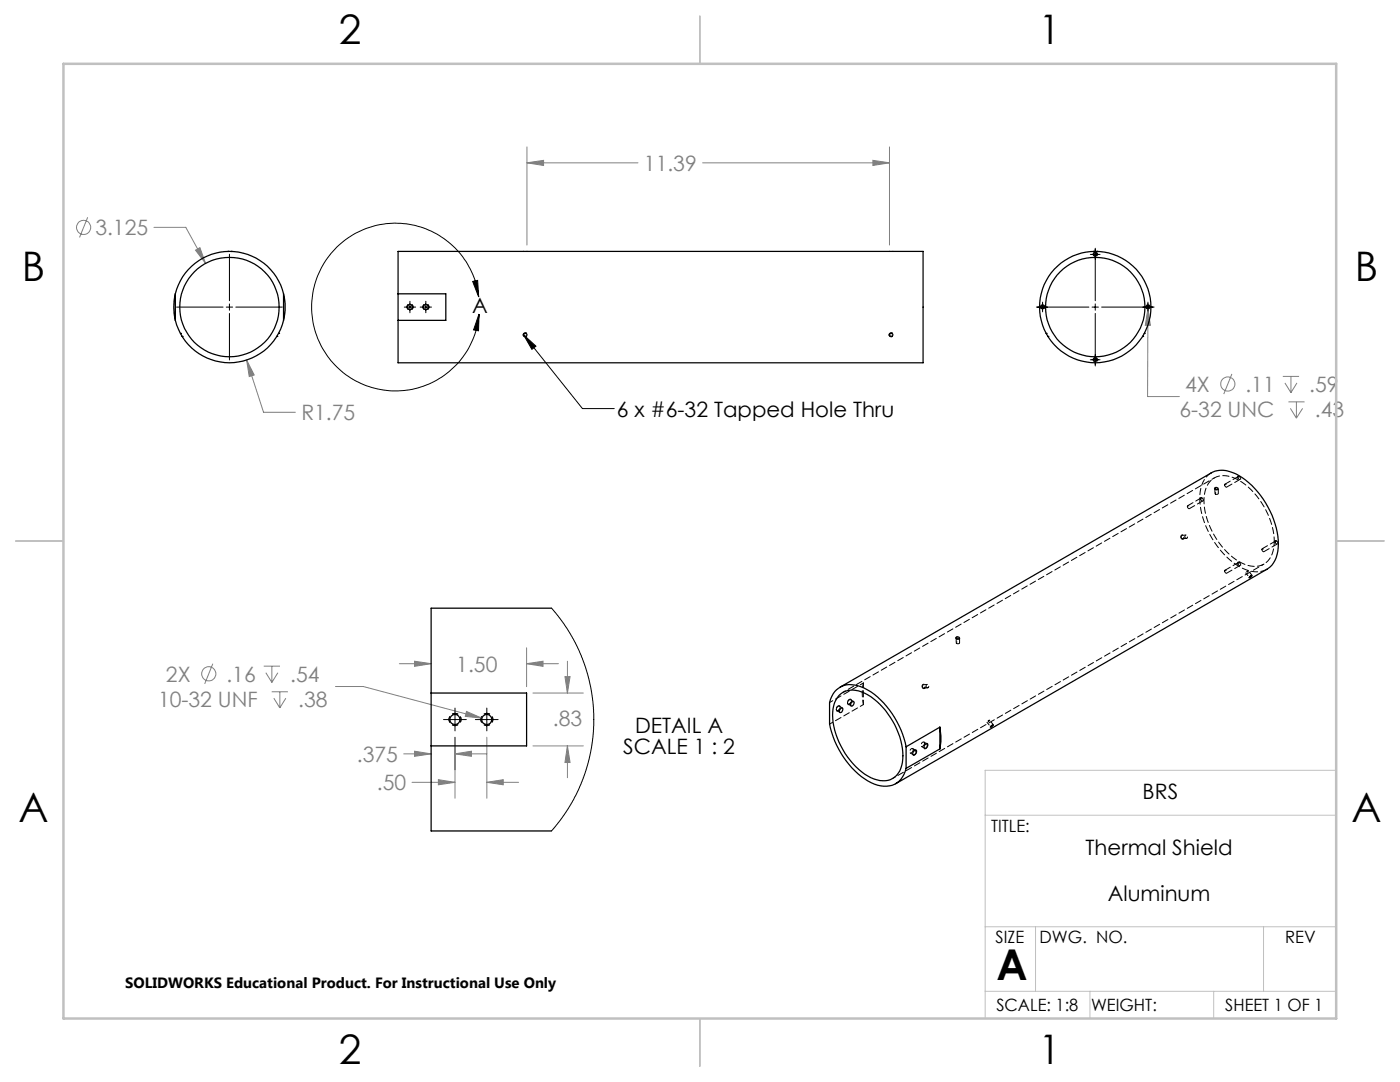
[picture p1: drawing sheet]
<svg xmlns="http://www.w3.org/2000/svg" width="279mm" height="216mm" viewBox="0 0 279 216" stroke-linecap="round" stroke-linejoin="round" font-family="sans-serif">
<g fill="none" stroke="#808080" stroke-width=".2">
<path d="M105.2 32.5l3.3-.5v1zM105.2 29.3v19.6M105.2 32.5h22.1M140.2 32.5h37.3M174.2 32l3.3 .5-3.3 .5zM177.5 29.3v19.6M17.5 43.4l-1.6 4M30.7 45.4h6.4l3.9 7.2M39 49.9l.9-.5 1.1 3.2zM49.2 71.8l1.5 3-1 .3zM49.2 71.8l3.4 10.5h6.3M229.1 61.6l.5 3.3h-1z"/>
<path d="M229.1 61.6l-.1 17.5h6.4M245.9 74.6l-1.7 4M256 75.1h3.3M256.4 76.4l1.2 2M257.6 75.1v3.3M258.8 76.4l-1.2 2M257.1 80.2h3.3M257.5 81.5l1.2 1.9M258.7 80.2v3.2M260 81.5l-1.3 1.9M42.5 132.4l-1.6 4.1M52.6 132.9h3.3"/>
<path d="M53.1 134.2l1.2 2M54.2 138h3.3M54.3 132.9v3.3M54.6 139.3l1.2 2M55.5 134.2l-1.2 2M55.8 138v3.3M57 139.3l-1.2 2M67 137h5.5l23.7 6.3M79.7 132.4h6.3M82.7 131.9l3.3 .5-3.3 .6zM105.1 132.4l3.3-.5v1.1zM105.1 129.3v7.7"/>
<path d="M105.1 132.4h6.3M106.4 138.3h10M112.7 135h1.1l-.6 3.3zM113.2 131.9v6.4M80.6 150.4h5.4M82.2 156.1h8.6M82.7 149.9l3.3 .5-3.3 .5zM87.5 155.6l3.3 .5-3.3 .5zM90.8 150.4l3.3-.5v1zM90.8 147.1v12.2M90.8 150.4h6.4M93.1 142l3.1 1.3-3.3-.4z"/>
<path d="M97.2 156.1l3.2-.5v1zM97.2 147.1v12.2M97.2 156.1h6.3M106.4 148.8h10M113.2 148.8l.6 3.4h-1.1zM113.2 148.8v6.4"/>
<circle cx="16.7" cy="45.4" r="1.41"/>
<circle cx="245" cy="76.6" r="1.41"/>
<circle cx="41.7" cy="134.5" r="1.41"/>
</g>
<g fill="none" stroke="#000" stroke-width=".2">
<path d="M45.8 50.7v9.3M94.3 56.2l1-.2 .2 3.3zM95.5 59.3a16.7 16.7 0 0 0-25-12.4 16.7 16.7 0 0 0-1.4 27.9 16.7 16.7 0 0 0 26.1-9.9l.4-2.2M217.6 50.8h1.9M218.6 49.5v10.5M35.2 61.3h9.3M45.2 61.3h1.2M45.8 60.6v1.3M45.8 62.5v9.3M47.1 61.3h9.2M80.7 61.3h2.2M81.8 60.1v2.3"/>
<path d="M83.9 61.3h2.2M85 60.1v2.3M95.6 62.7l-.1 3.3-1-.2zM104.5 66.8l11.7 14.7h6.4M104.5 66.8l2.5 2.3-.8 .6zM206.8 61.3h10.5M208.1 60.3v1.9M217.6 71.8h1.9M217.9 61.3h1.3M218.6 60.6v1.3M218.6 62.5v10.5M219.9 61.3h10.4"/>
<path d="M229.1 60.3v1.9M88.5 143.6h4.6M90.8 141.3v4.5M94.9 143.6h4.5M97.2 141.3v4.5"/>
</g>
<path d="M82.4 61.3a.6 .6 0 0 1-.8 .5 .6 .6 0 0 1-.1-1 .6 .6 0 0 1 .9 .3v.2M82.4 61.3a.6 .6 0 0 0-.8-.6 .6 .6 0 0 0-.1 1 .6 .6 0 0 0 .9-.3v-.1M85.6 61.3a.6 .6 0 0 1-.9 .5 .6 .6 0 0 1-.1-1 .6 .6 0 0 1 1 .3v.2M85.6 61.3a.6 .6 0 0 0-.9-.6 .6 .6 0 0 0-.1 1 .6 .6 0 0 0 1-.3v-.1" fill="none" stroke="#000" stroke-width=".2" stroke-dasharray="1.3 .6" stroke-dashoffset=".6" stroke-linecap="butt"/>
<path d="M104.4 66.8a.44 .44 0 0 0 .6 .4 .44 .44 0 0 0 .1-.7 .44 .44 0 0 0-.7 .2v.1M104.4 66.8a.44 .44 0 0 1 .6-.4 .44 .44 0 0 1 .1 .7 .44 .44 0 0 1-.7-.2v-.1M177.4 66.8a.44 .44 0 0 0 .7 .4 .44 .44 0 0 0 0-.7 .44 .44 0 0 0-.7 .2v.1M177.4 66.8a.44 .44 0 0 1 .7-.4 .44 .44 0 0 1 0 .7 .44 .44 0 0 1-.7-.2v-.1" fill="none" stroke="#000" stroke-width=".2" stroke-dasharray="1.3 .6" stroke-dashoffset=".3" stroke-linecap="butt"/>
<path d="M218.6 50.3a.44 .44 0 0 1 .4 .6 .44 .44 0 0 1-.7 .1 .44 .44 0 0 1 .2-.7h.1M208.1 60.8a.44 .44 0 0 1 .4 .6 .44 .44 0 0 1-.8 .1 .44 .44 0 0 1 .3-.7h.1M218.6 71.3a.44 .44 0 0 1 .4 .7 .44 .44 0 0 1-.7 0 .44 .44 0 0 1 .2-.7h.1M229.1 60.8a.44 .44 0 0 1 .4 .6 .44 .44 0 0 1-.7 .1 .44 .44 0 0 1 .2-.7h.1" fill="none" stroke="#000" stroke-width=".2" stroke-dasharray="1.3 .6" stroke-dashoffset=".2" stroke-linecap="butt"/>
<path d="M169.9 139.8a.34 .34 0 0 0-.3-.3 .34 .34 0 0 0-.4 .3v.1a.38 .38 0 0 0 0 .7 .38 .38 0 0 0 .6-.3l.1-.5M167.7 141.1a.34 .34 0 0 0-.4-.3 .34 .34 0 0 0-.3 .3l-.1 .1a.38 .38 0 0 0 0 .7 .38 .38 0 0 0 .6-.3l.2-.5M182.9 149.9l-.1 .5a.38 .38 0 0 1-.6 .3 .38 .38 0 0 1 0-.7l.3-.3a.27 .27 0 0 1 .3-.1 .27 .27 0 0 1 .1 .3M185.2 148.6l-.2 .5a.38 .38 0 0 1-.6 .3 .38 .38 0 0 1 .1-.7l.2-.3a.27 .27 0 0 1 .3-.1 .27 .27 0 0 1 .2 .3" fill="none" stroke="#000" stroke-width=".2" stroke-dasharray="1.3 .6" stroke-dashoffset=".1" stroke-linecap="butt"/>
<path d="M239.9 99.3a.3 .3 0 0 0-.4 .2 .3 .3 0 0 0 .2 .4l.1 .1a.26 .26 0 0 0 .4 0 .26 .26 0 0 0-.1-.4l-.2-.3M242.5 97.7a.3 .3 0 0 1 0-.5 .3 .3 0 0 1 .4 0l.1 .1a.26 .26 0 0 1 .2 .3 .26 .26 0 0 1-.4 .1h-.3M247.3 95a.3 .3 0 0 0-.4 .2 .3 .3 0 0 0 .2 .4l.1 .1a.26 .26 0 0 0 .4 0 .26 .26 0 0 0-.1-.4l-.2-.3M247.3 112.2a.3 .3 0 0 0-.4 .2 .3 .3 0 0 0 .2 .4h.1a.26 .26 0 0 0 .4 .1 .26 .26 0 0 0-.1-.4l-.2-.3M254.7 107.9a.3 .3 0 0 0-.3 .2 .3 .3 0 0 0 .2 .4 .26 .26 0 0 0 .4 .1 .26 .26 0 0 0 0-.4l-.3-.3M190.9 127.5a.3 .3 0 0 1 0-.4 .3 .3 0 0 1 .4-.1l.1 .1a.26 .26 0 0 1 .2 .3 .26 .26 0 0 1-.4 .1h-.3" fill="none" stroke="#000" stroke-width=".2" stroke-dasharray="1.3 .6" stroke-dashoffset=".5" stroke-linecap="butt"/>
<path d="M235.7 107.3a.35 .35 0 0 0 .5 .1 .35 .35 0 0 0 0-.5 .35 .35 0 0 0-.5 .2v.2M184.1 137.2a.35 .35 0 0 0 .5 0 .35 .35 0 0 0-.1-.5 .35 .35 0 0 0-.5 .2l.1 .3" fill="none" stroke="#000" stroke-width=".2" stroke-dasharray="1.3 .6" stroke-dashoffset=".4" stroke-linecap="butt"/>
<path d="M249.3 115.2l.7-.4-.5 .4-.2 .1v-.1M197.7 145l.6-.4-.4 .4-.2 .1v-.1" fill="none" stroke="#000" stroke-width=".2" stroke-dasharray="1.3 .6" stroke-dashoffset=".9" stroke-linecap="butt"/>
<path d="M92 143.6a1.21 1.21 0 0 1-1.7 1.1 1.21 1.21 0 0 1-.3-2 1.21 1.21 0 0 1 2 .5v.4M92 143.6a1.21 1.21 0 0 0-1.7-1.1 1.21 1.21 0 0 0-.3 2 1.21 1.21 0 0 0 2-.6v-.3M98.4 143.6a1.21 1.21 0 0 1-1.7 1.1 1.21 1.21 0 0 1-.3-2 1.21 1.21 0 0 1 1.9 .5l.1 .4M98.4 143.6a1.21 1.21 0 0 0-1.7-1.1 1.21 1.21 0 0 0-.3 2 1.21 1.21 0 0 0 1.9-.6l.1-.3" fill="none" stroke="#000" stroke-width=".2" stroke-dasharray="1.3 .6" stroke-dashoffset=".7" stroke-linecap="butt"/>
<path d="M266.7 153.7h-70.1v49.5M196.6 162.7h70.1M196.6 197.8h70.1M196.6 184.9h70.1M206.7 184.9v12.9M217.5 197.8v5.4M242.2 197.8v5.4M252.2 184.9v12.9" fill="none" stroke="#c0c0c0" stroke-width=".2"/>
<path d="M139.7 3.2v9.5M3.1 107.9h9.6M266.7 107.9h9.5M139.7 203.2v9.6" fill="none" stroke="#c0c0c0" stroke-width=".25"/>
<path d="M12.7 12.7h254v190.5h-254z" fill="none" stroke="#c0c0c0" stroke-width=".5"/>
<path d="M94.3 56.2l1-.2 .2 3.3zM95.6 62.7l-.1 3.3-1-.2z" fill="#000"/>
<path d="M174.2 32l3.3 .5-3.3 .5zM105.2 32.5l3.3-.5v1zM229.1 61.6l-.5 3.3h1zM39 49.9l2 2.7-1.1-3.2zM49.2 71.8l.5 3.3 1-.3zM93.1 142l-.2 .9 3.3 .4zM87.5 155.6l3.3 .5-3.3 .5zM97.2 156.1l3.2-.5v1zM82.7 149.9l3.3 .5-3.3 .5zM90.8 150.4l3.3-.5v1zM113.2 148.8l.6 3.4h-1.1zM112.7 135h1.1l-.6 3.3zM105.1 132.4l3.3-.5v1.1zM82.7 131.9l3.3 .5-3.3 .6z" fill="#808080"/>
<path d="M104.5 66.8l2.5 2.3-.8 .6z" fill="#000"/>
<g fill="none" stroke="#000" stroke-width=".25">
<path d="M35 58.6a11.1 11.1 0 0 1 10.8-8.4 11.1 11.1 0 0 1 10.8 8.4M35 58.6a11.2 11.2 0 0 0 0 5.3M35 58.6v5.3M45.5 50.2h.1M46.1 50.2h.1M56.6 58.6a11.2 11.2 0 0 1 0 5.3M56.6 58.6v5.3M79.4 58.6v-8.4h104.8v22.2h-104.8v-8.5M79.4 58.6h9.6v5.3h-9.6M79.4 58.6v5.3M218.2 50.2h.1M218.9 50.2h.1"/>
<path d="M35 63.9a11.1 11.1 0 0 0 10.8 8.5 11.1 11.1 0 0 0 10.8-8.5M36 66.5h.1M36.3 67.1h.1M55.2 67.1h.1M55.6 66.5h.1M208.8 66.5h.1M209.1 67.1h.1M228 67.1h.1M228.4 66.5h.1M242.6 97.3a.28 .28 0 0 1 .3 0 .28 .28 0 0 1 .1 .3l-.1 .1a.26 .26 0 0 1-.3 0 .26 .26 0 0 1-.1-.3zM249.4 115l.5-.2-.6 .5zM86 138.3h19.1v10.5h-19.1"/>
<path d="M86 138.3v10.5M110.1 121.4h-24.1v16.9M167.4 138.8a4.3 4.3 0 0 1 5.2-.5 15.1 15.1 0 0 1 7.6 13.2 4.1 4.1 0 0 1-3.5 4.3 7.9 7.9 0 0 1-5.9-2.8 14.9 14.9 0 0 1-4.5-11.6l.3-1.2zM167.6 137.1l74.1-42.7a5.4 5.4 0 0 1 5.6 .5 17.2 17.2 0 0 1 7.8 14.4 5.2 5.2 0 0 1-2.3 4.3l-74 42.8M190.9 127.2a.27 .27 0 0 1 .4-.1 .27 .27 0 0 1 0 .4 .27 .27 0 0 1-.3 0 .27 .27 0 0 1-.1-.3zM86 148.8v17h24.1M167.6 141.5l.4-.2a.48 .48 0 0 1 .2 .5 .48 .48 0 0 1-.4 .4l-.2-.1-.1-.2zM169.9 140.2l.3-.2a.45 .45 0 0 1 .2 .6 .45 .45 0 0 1-.6 .2zM180.8 149a17.3 17.3 0 0 0-8.3-11.7 4.7 4.7 0 0 0-5.9 .7l-.6 1-.4 1.2v4.3a17.3 17.3 0 0 0 8.2 11.7 4.5 4.5 0 0 0 6.6-1.7l.4-1.2M180.8 149v4.3M182.5 149.8l.1-.1a.47 .47 0 0 1 .2 .6 .47 .47 0 0 1-.6 .2v-.5zM184.6 148.6l.3-.2a.47 .47 0 0 1 .1 .6 .47 .47 0 0 1-.6 .2z"/>
<path d="M187.6 145.1a11.2 11.2 0 0 1 0 4.3M187.6 149.4l-6.8 3.9M187.6 145.1l-6.8 3.9M187.6 145.1v4.3M197.7 145l.5-.4z"/>
<circle cx="218.6" cy="50.7" r=".33"/>
<circle cx="45.8" cy="61.3" r="9.9"/>
<circle cx="81.8" cy="61.3" r=".5"/>
<circle cx="85" cy="61.3" r=".5"/>
<circle cx="104.8" cy="66.8" r=".31"/>
<circle cx="177.9" cy="66.8" r=".31"/>
<circle cx="208" cy="61.3" r=".34"/>
<circle cx="218.6" cy="71.8" r=".34"/>
<circle cx="218.6" cy="61.3" r="11.1"/>
<circle cx="218.6" cy="61.3" r="9.9"/>
<circle cx="229.1" cy="61.3" r=".35"/>
<circle cx="90.8" cy="143.6" r="1.02"/>
<circle cx="97.1" cy="143.6" r="1.02"/>
</g>
<g fill="none" stroke="#000" stroke-width=".2" stroke-dasharray="1.3 .6" stroke-dashoffset=".4">
<path d="M236 107.5l.8-.1M236.7 106.8h-.7M254.3 108a15.3 15.3 0 0 0-7.6-12.5 4.1 4.1 0 0 0-5.5 .9 9.1 9.1 0 0 0 0 8.1 14.3 14.3 0 0 0 7.3 8.1 3.9 3.9 0 0 0 5.7-3.2l.1-1.4M170.4 140l-.6-.4M172.3 136.3a10.4 10.4 0 0 0 0 4.3M172.3 136.3v4.3M184.4 137.3l.7-.1M185.1 136.6h-.8M167 141.8l.6 .3M168.1 141.3l-.6-.4M169.2 140.5l.7 .4M181.6 150.2l.7 .4"/>
<path d="M182.8 149.7l-.6-.3M183.9 148.9l.6 .4M185 148.4l-.6-.3"/>
</g>
<path d="M248.6 114.3l.7 .9M249.9 114.8l-.8-.9M165.6 140.2l6.7-3.9M172.3 140.6l-6.7 3.9M197 144.1l.7 .9M198.2 144.6l-.7-.9" fill="none" stroke="#000" stroke-width=".2" stroke-dasharray="1.3 .6" stroke-dashoffset=".6"/>
<path d="M241.7 94.3a5.5 5.5 0 0 0-2.3 5.1 17.1 17.1 0 0 0 8.5 14 5.3 5.3 0 0 0 4.9 .2" fill="none" stroke="#000" stroke-width=".2" stroke-dasharray="1.3 .6"/>
<path d="M236.1 107.5a.34 .34 0 0 0 .1-.6 .34 .34 0 0 0-.5 .2 .34 .34 0 0 0 .3 .4h.1M236.8 107.4a.34 .34 0 0 0 .1-.6 .34 .34 0 0 0-.5 .2 .34 .34 0 0 0 .4 .4M184.5 137.3a.34 .34 0 0 0 .1-.6 .34 .34 0 0 0-.6 .2 .34 .34 0 0 0 .4 .4h.1M185.2 137.2a.34 .34 0 0 0 .1-.5 .34 .34 0 0 0-.6 .1 .34 .34 0 0 0 .4 .4h.1" fill="none" stroke="#000" stroke-width=".2" stroke-dasharray="1.3 .6" stroke-dashoffset="1"/>
<path d="M166.9 141.6l.1-.4 .4-.3a.47 .47 0 0 1 .1 .6 .47 .47 0 0 1-.6 .2v-.1M169.1 140.3l.1-.4 .4-.3a.47 .47 0 0 1 .2 .6 .47 .47 0 0 1-.6 .2l-.1-.1M182.3 149.6a.51 .51 0 0 1-.7 .6 .48 .48 0 0 1 .1-.6 .48 .48 0 0 1 .6-.1v.1M184.5 148.3a.51 .51 0 0 1-.7 .6 .48 .48 0 0 1 .1-.6 .48 .48 0 0 1 .6-.1v.1" fill="none" stroke="#000" stroke-width=".2" stroke-dasharray="1.3 .6" stroke-dashoffset=".3"/>
<path d="M190.9 128.4a.25 .25 0 0 1 .3-.3 .25 .25 0 0 1 .2 .3h-.5" fill="none" stroke="#000" stroke-width=".2" stroke-dasharray="1.3 .6" stroke-dashoffset=".9"/>
<path d="M239.6 99.5v-.1a.32 .32 0 0 1 .4 .2 .32 .32 0 0 1-.1 .4l-.3-.5M242.6 98.6l-.1-.1a.31 .31 0 0 1 .3-.2 .31 .31 0 0 1 .3 .2l-.5 .1M244.4 96.8v-.1a.32 .32 0 0 1 .4 .1 .32 .32 0 0 1-.1 .4l-.3-.4M247.1 95.2v-.1a.32 .32 0 0 1 .4 .2 .32 .32 0 0 1-.1 .4l-.3-.5M237 101.1v-.1a.32 .32 0 0 1 .4 .1 .32 .32 0 0 1-.1 .4l-.3-.4M244.4 113.9v-.1a.32 .32 0 0 1 .4 .2 .32 .32 0 0 1-.1 .4l-.3-.5M247.1 112.4v-.1a.32 .32 0 0 1 .4 .2 .32 .32 0 0 1-.1 .4l-.3-.5M251.8 109.6h.1a.32 .32 0 0 1 .3 .1 .32 .32 0 0 1 0 .4l-.4-.5M254.5 108.1v-.1a.32 .32 0 0 1 .4 .2 .32 .32 0 0 1-.1 .4l-.3-.5" fill="none" stroke="#000" stroke-width=".2" stroke-dasharray="1.3 .6" stroke-dashoffset=".8"/>
<path d="M242.3 95.4l-74.1 42.7M249 113.9h.1l-.5 .4 .4-.4M178.2 155.3l74.1-42.7M197.4 143.7h.1l-.5 .4 .4-.4" fill="none" stroke="#000" stroke-width=".2" stroke-dasharray="1.3 .6" stroke-dashoffset=".7"/>
<path d="M242.5 97.5v1M243.1 98.5v-1M190.8 127.3v1M191.5 128.3v-1" fill="none" stroke="#000" stroke-width=".2" stroke-dasharray="1.3 .6" stroke-dashoffset=".5"/>
<path d="M239.7 99.4l-2.7 1.5M244.8 97.2l2.7-1.5M247.1 95.1l-2.6 1.5M237.4 101.5l2.6-1.5M244.8 114.4l2.7-1.6M247.1 112.3l-2.6 1.5M252.2 110.1l2.7-1.6M254.6 108l-2.7 1.5" fill="none" stroke="#000" stroke-width=".2" stroke-dasharray="1.3 .6" stroke-dashoffset=".1"/>
<path d="M110.1 121.4l1.6 1.9 1.5 2.2 1.6 2.7 1.2 2.7 1.1 3 .8 3.4 .6 5v3.3l-.4 3.4-.7 3.2-.7 2.4-1.2 2.9-1.6 3.1-2 2.9-1.8 2.3" fill="none" stroke="#000" stroke-width=".2"/>
<text font-size="8.5" x="198.9" y="195.5">A</text>
<g font-size="8.1">
<text x="67.6" y="8.9">2</text>
<text x="207.3" y="8.9">1</text>
<text x="4.4" y="56.2">B</text>
<text x="270.4" y="56.2">B</text>
<text x="3.7" y="164.1">A</text>
<text x="269.7" y="164.1">A</text>
<text x="67.6" y="212.4">2</text>
<text x="207.3" y="212.4">1</text>
</g>
<g font-size="4.2" fill="#808080">
<text x="128.5" y="34.1">11.39</text>
<text x="19" y="46.9">3.125</text>
<text x="60.1" y="83.8">R1.75</text>
<text x="235.4" y="83.2">6-32 UNC</text>
<text x="236.5" y="78.2">4X</text>
<text x="248.6" y="78.2">.11</text>
<text x="261.3" y="78.2">.59</text>
<text x="262.4" y="83.2">.43</text>
<text x="33.1" y="136">2X</text>
<text x="45.2" y="136">.16</text>
<text x="57.9" y="136">.54</text>
<text x="91.1" y="134">1.50</text>
<text x="31.5" y="141.1">10-32 UNF</text>
<text x="59.5" y="141.1">.38</text>
<text x="110.3" y="144.9">.83</text>
<text x="71.2" y="152">.375</text>
<text x="75.2" y="157.7">.50</text>
</g>
<g font-size="4.2">
<text x="94.2" y="62.5">A</text>
<text x="123.1" y="83.1">6 x #6-32 Tapped Hole Thru</text>
<text x="126.7" y="146.2">DETAIL A</text>
<text x="124.4" y="150.4">SCALE 1 : 2</text>
<text x="228" y="159.5">BRS</text>
<text x="216.7" y="170.5">Thermal Shield</text>
<text x="221.1" y="179.7">Aluminum</text>
</g>
<g font-size="3.4">
<text x="197.8" y="166">TITLE:</text>
<text x="198.7" y="188.1">SIZE</text>
<text x="207.5" y="188.1">DWG. NO.</text>
<text x="256.5" y="188.2">REV</text>
<text x="198.8" y="201.7">SCALE: 1:8</text>
<text x="217.7" y="201.8">WEIGHT:</text>
<text x="244.5" y="201.7">SHEET 1 OF 1</text>
</g>
<text font-size="3" x="25" y="197.2">SOLIDWORKS Educational Product. For Instructional Use Only</text>
</svg>
